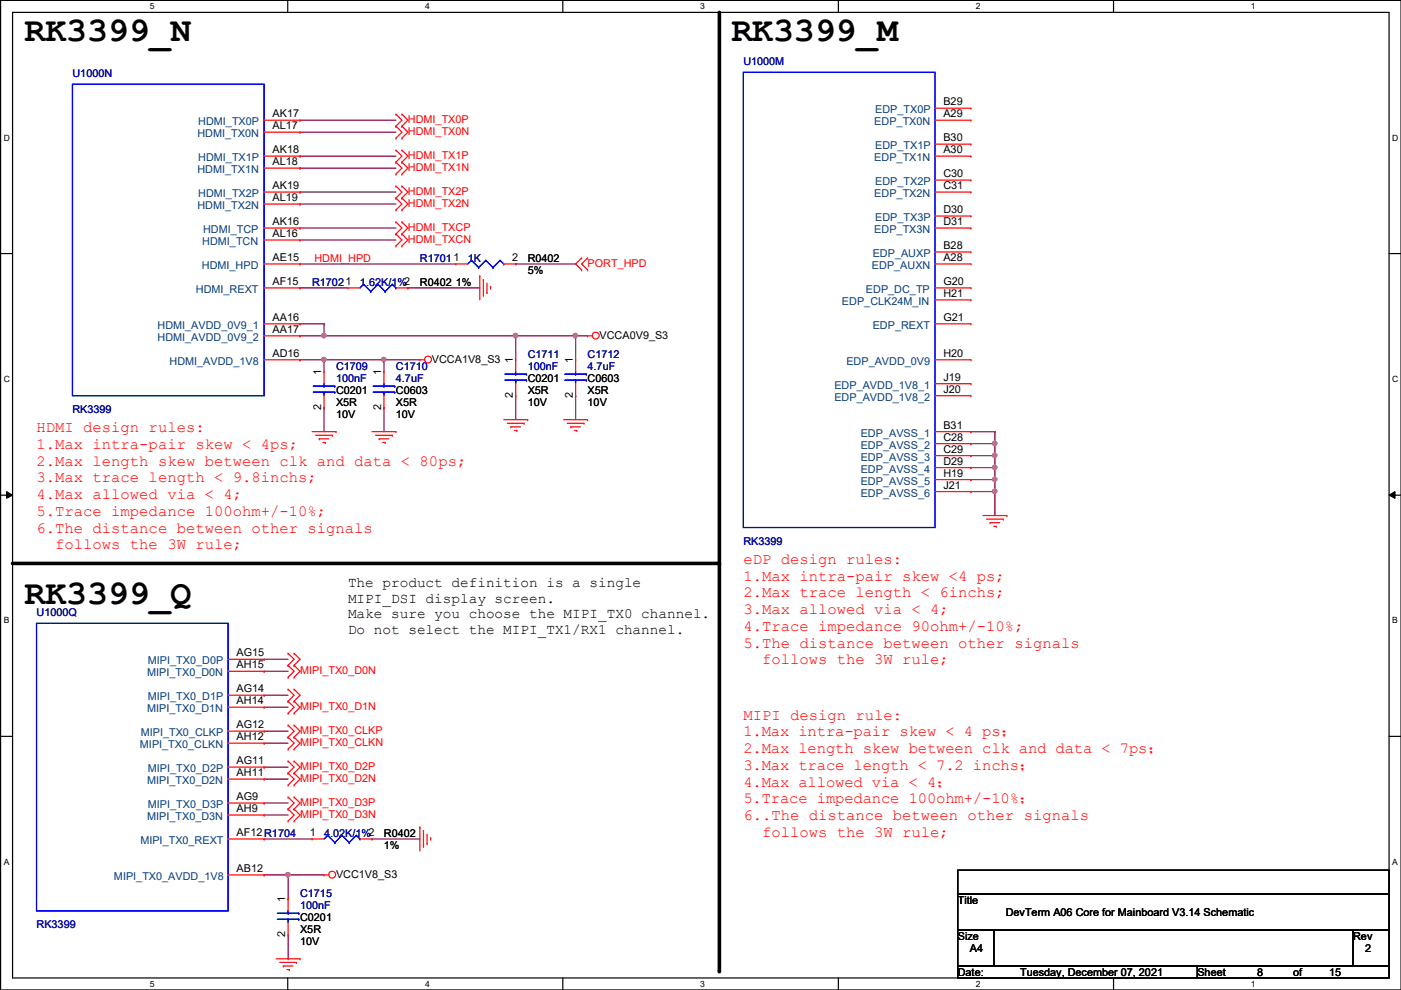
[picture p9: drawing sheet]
<svg xmlns="http://www.w3.org/2000/svg" width="297mm" height="210mm" viewBox="0 0 297 210" stroke-linecap="round" stroke-linejoin="round" font-family="sans-serif">
<path d="M.1 .1h296.9v209.8h-296.9zM2.7 2.6h291.8v204.7h-291.8z" fill="none" stroke="#000" stroke-width=".25"/>
<g fill="#fff">
<path d="M31.8 .3h1v2.1h-1z"/>
<path d="M31.8 207.6h1v2h-1z"/>
</g>
<path d="M61 .1v2.5M61 207.3v2.6" fill="none" stroke="#000" stroke-width=".25"/>
<g fill="#fff">
<path d="M90.1 .3h1v2.1h-1z"/>
<path d="M90.1 207.6h1v2h-1z"/>
</g>
<path d="M119.3 .1v2.5M119.3 207.3v2.6" fill="none" stroke="#000" stroke-width=".25"/>
<g fill="#fff">
<path d="M148.5 .3h1v2.1h-1z"/>
<path d="M148.5 207.6h1v2h-1z"/>
</g>
<path d="M177.8 .1v2.5M177.8 207.3v2.6" fill="none" stroke="#000" stroke-width=".25"/>
<g fill="#fff">
<path d="M206.9 .3h1v2.1h-1z"/>
<path d="M206.9 207.6h1v2h-1z"/>
</g>
<path d="M236.1 .1v2.5M236.1 207.3v2.6" fill="none" stroke="#000" stroke-width=".25"/>
<g fill="#fff">
<path d="M265.2 .3h1v2.1h-1z"/>
<path d="M265.2 207.6h1v2h-1z"/>
<path d="M.8 28.2h1.3v2h-1.3z"/>
<path d="M295.2 28.2h1.3v2h-1.3z"/>
<path d="M.8 79.3h1.3v2.1h-1.3z"/>
<path d="M295.2 79.3h1.3v2.1h-1.3z"/>
</g>
<path d="M.1 53.8h2.6M294.5 53.8h2.5" fill="none" stroke="#000" stroke-width=".25"/>
<g fill="#fff">
<path d="M.8 130.6h1.2v2h-1.2z"/>
<path d="M295.2 130.6h1.2v2h-1.2z"/>
</g>
<path d="M.1 105h2.6M294.5 105h2.5" fill="none" stroke="#000" stroke-width=".25"/>
<path d="M1.4 104.2l1.3 .8-1.3 .7zM294.5 105l1.3-.8v1.5z" fill="#000"/>
<path d="M1.4 104.2l1.3 .8-1.3 .7zM294.5 105l1.3-.8v1.5z" fill="none" stroke="#000" stroke-width=".21"/>
<g fill="#fff">
<path d="M.8 181.7h1.1v2h-1.1z"/>
<path d="M295.2 181.7h1.1v2h-1.1z"/>
</g>
<path d="M.1 156.1h2.6M294.5 156.1h2.5" fill="none" stroke="#000" stroke-width=".25"/>
<path d="M152.5 2.6v203.2M2.7 119.5h149.8" fill="none" stroke="#000" stroke-width=".76"/>
<g fill="#000">
<circle cx="152.5" cy="119.5" r=".38"/>
<circle cx="152.5" cy="205.8" r=".38"/>
</g>
<g fill="none" stroke="#800040" stroke-width=".25">
<path d="M63.6 56h.1M63.6 56h33M109.3 56h.1M109.3 56h12.7M56 139.8h.1M56 139.8h5.1M56 142.3h.1M56 142.3h5.1M56 185.5h.1M56 185.5h12.7M61.1 185.5h.1M61.1 190.6h.1"/>
<path d="M61.1 185.5v5.1"/>
</g>
<circle cx="61" cy="185.5" r=".48" fill="#f0f"/>
<circle cx="61" cy="185.5" r=".48" fill="none" stroke="#f0f" stroke-width=".25"/>
<g fill="none" stroke="#800040" stroke-width=".25">
<path d="M63.6 71.2h.1M63.6 76.3h.1M63.6 71.2h5.1M63.6 76.3h5.1M81.4 76.3h.1M81.4 76.3h7.6M109.3 71.2h.1M109.3 71.2v5.1M109.3 71.2h12.7M68.7 86.4h.1M68.7 86.4v5.1M109.3 83.9h.1"/>
<path d="M109.3 83.9v5.1M56 157.6h.1M56 155h.1M56 149.9h.1M56 147.4h.1M56 157.6h5.1M56 155h5.1M56 149.9h5.1M56 147.4h5.1M56 177.9h.1M56 172.8h.1M56 170.3h.1"/>
<path d="M56 165.2h.1M56 162.6h.1M56 177.9h10.2M56 172.8h5.1M56 170.3h5.1M56 165.2h5.1M56 162.6h5.1M78.9 177.9h.1M78.9 177.9h10.1M61.1 198.2v5.1M61.1 203.3h.1"/>
</g>
<circle cx="122" cy="71.2" r=".48" fill="#f0f"/>
<circle cx="122" cy="71.2" r=".48" fill="none" stroke="#f0f" stroke-width=".25"/>
<path d="M68.7 76.3h.1M68.7 76.3h12.7" fill="none" stroke="#800040" stroke-width=".25"/>
<circle cx="81.4" cy="76.2" r=".48" fill="#f0f"/>
<circle cx="81.4" cy="76.2" r=".48" fill="none" stroke="#f0f" stroke-width=".25"/>
<circle cx="68.7" cy="76.2" r=".48" fill="#f0f"/>
<circle cx="68.7" cy="76.2" r=".48" fill="none" stroke="#f0f" stroke-width=".25"/>
<g fill="none" stroke="#800040" stroke-width=".25">
<path d="M63.6 25.5h.1M63.6 28h.1M63.6 33.1h.1M63.6 35.6h.1M63.6 25.5h20.3M63.6 28h20.3M63.6 33.1h20.3M63.6 35.6h20.3M63.6 40.7h.1M63.6 43.3h.1M63.6 48.3h.1M63.6 50.9h.1"/>
<path d="M63.6 40.7h20.3M63.6 43.3h20.3M63.6 48.3h20.3M63.6 50.9h20.3M63.6 68.7h.1M63.6 61h.1M63.6 68.7h5.1M63.6 61h10.2M68.7 76.3h.1M68.7 76.3v2.5M86.5 61h.1M86.5 61h15.2"/>
<path d="M210.9 91.5h.1M210.9 91.5v2.6"/>
</g>
<circle cx="210.9" cy="94" r=".48" fill="#f0f"/>
<circle cx="210.9" cy="94" r=".48" fill="none" stroke="#f0f" stroke-width=".25"/>
<path d="M205.9 94.1h.1M205.9 91.5h.1M205.9 96.6h.1M205.9 94.1h5M205.9 91.5h5M210.9 94.1h.1M210.9 94.1v2.5h-5" fill="none" stroke="#800040" stroke-width=".25"/>
<circle cx="210.9" cy="96.6" r=".48" fill="#f0f"/>
<circle cx="210.9" cy="96.6" r=".48" fill="none" stroke="#f0f" stroke-width=".25"/>
<path d="M205.9 99.1h.1M210.9 96.6h.1M210.9 96.6v2.5h-5" fill="none" stroke="#800040" stroke-width=".25"/>
<circle cx="210.9" cy="99.1" r=".48" fill="#f0f"/>
<circle cx="210.9" cy="99.1" r=".48" fill="none" stroke="#f0f" stroke-width=".25"/>
<path d="M210.9 99.1h.1M210.9 99.1v5.1M205.9 101.7h.1M205.9 101.7h5M210.9 101.7h.1" fill="none" stroke="#800040" stroke-width=".25"/>
<circle cx="210.9" cy="101.6" r=".48" fill="#f0f"/>
<circle cx="210.9" cy="101.6" r=".48" fill="none" stroke="#f0f" stroke-width=".25"/>
<path d="M205.9 104.2h.1M205.9 104.2h5M210.9 104.2h.1M210.9 104.2v5.1" fill="none" stroke="#800040" stroke-width=".25"/>
<circle cx="210.9" cy="104.2" r=".48" fill="#f0f"/>
<circle cx="210.9" cy="104.2" r=".48" fill="none" stroke="#f0f" stroke-width=".25"/>
<g fill="none" stroke="#800040" stroke-width=".25">
<path d="M68.7 68.7h.1M68.7 71.2h.1M68.7 71.2h40.6M68.7 68.7v2.5M81.4 76.3h.1M81.4 76.3v2.5M122 71.2h.1M122 71.2v5.1M122 71.2h2.6M81.4 86.4h.1M81.4 86.4v5.1M122 83.9h.1"/>
<path d="M122 83.9v5.1"/>
</g>
<circle cx="109.3" cy="71.2" r=".48" fill="#f0f"/>
<circle cx="109.3" cy="71.2" r=".48" fill="none" stroke="#f0f" stroke-width=".25"/>
<circle cx="68.7" cy="71.2" r=".48" fill="#f0f"/>
<circle cx="68.7" cy="71.2" r=".48" fill="none" stroke="#f0f" stroke-width=".25"/>
<g fill="none" stroke="#f00" stroke-width=".25">
<path d="M56 33.1h7.6M56 25.5h7.6M56 35.6h7.6M56 28h7.6M63.6 33.1h.1M63.6 35.6h.1M63.6 25.5h.1M63.6 28h.1M83.9 29.3h.1M83.9 26.8h.1M83.9 24.2h.1M83.9 34.4h.1"/>
<path d="M83.9 31.8h.1M83.9 36.9h.1M83.9 39.5h.1M83.9 26.8l1.3 1.2-1.3 1.3M83.9 24.2l1.3 1.3-1.3 1.3M83.9 31.8l1.3 1.3-1.3 1.3M83.9 34.4l1.3 1.2-1.3 1.3M83.9 39.5l1.3 1.2-1.3 1.3M85.2 29.3h.1M85.2 26.8h.1M85.2 24.2h.1M85.2 34.4h.1"/>
<path d="M85.2 31.8h.1M85.2 36.9h.1M85.2 39.5h.1M85.2 26.8l1.3 1.2-1.3 1.3M85.2 24.2l1.3 1.3-1.3 1.3M85.2 31.8l1.3 1.3-1.3 1.3M85.2 34.4l1.3 1.2-1.3 1.3M85.2 39.5l1.3 1.2-1.3 1.3M198.2 38.2h7.7M198.2 33.1h7.7M198.2 30.6h7.7M198.2 22.9h7.7"/>
<path d="M198.2 25.5h7.7M205.9 38.2h.1M205.9 33.1h.1M205.9 30.6h.1M205.9 22.9h.1M205.9 25.5h.1M56 56h7.6M56 48.3h7.6M56 40.7h7.6M56 43.3h7.6M56 50.9h7.6M63.6 40.7h.1"/>
<path d="M63.6 43.3h.1M63.6 50.9h.1M63.6 48.3h.1M63.6 56h.1M83.9 42h.1M83.9 44.5h.1M83.9 49.6h.1M83.9 47.1h.1M83.9 52.2h.1M83.9 42l1.3 1.3-1.3 1.2M83.9 47.1l1.3 1.2-1.3 1.3M83.9 49.6l1.3 1.3-1.3 1.3"/>
<path d="M85.2 42h.1M85.2 44.5h.1M85.2 49.6h.1M85.2 47.1h.1M85.2 52.2h.1M85.2 42l1.3 1.3-1.3 1.2M85.2 47.1l1.3 1.2-1.3 1.3M85.2 49.6l1.3 1.3-1.3 1.3M96.6 56h.1M96.6 56h2.6M101.7 58.5h.1M101.7 58.5v5.1"/>
<path d="M102.5 59.3h.1M102.5 59.3v3.5M106.8 56h2.5M109.3 56h.1M123.3 54.7h.1M123.3 57.2h.1M123.3 54.7l-1.3 1.3 1.3 1.2M124.6 57.2h.1M124.6 54.7h.1M124.6 54.7l-1.3 1.3 1.3 1.2M198.2 56h7.7M198.2 53.4h7.7"/>
<path d="M198.2 45.8h7.7M198.2 48.3h7.7M198.2 40.7h7.7M205.9 56h.1M205.9 53.4h.1M205.9 45.8h.1M205.9 48.3h.1M205.9 40.7h.1M56 76.3h7.6M56 71.2h7.6M56 61h7.6M56 68.7h7.6"/>
<path d="M63.6 68.7h.1M63.6 76.3h.1M63.6 61h.1M63.6 71.2h.1M68.7 78.8h.1M68.7 78.8v2.6M73.8 61h.1M73.8 61h2.5M81.4 78.8h.1M81.4 78.8v2.6M83.9 61h2.6M86.5 61h.1"/>
<path d="M89 76.3h.1M89 76.3h1M103.2 62.1h.1M103.2 60v2.1M104 60.8h.1M104 60.8v.5M109.3 76.3h.1M109.3 76.3v2.5M122 76.3h.1M122 76.3v2.5M124.6 71.2h.1M124.6 71.2h1"/>
<path d="M198.2 76.3h7.7M198.2 61h7.7M198.2 63.6h7.7M198.2 68.7h7.7M205.9 61h.1M205.9 76.3h.1M205.9 63.6h.1M205.9 68.7h.1M66.2 91.5h5M66.9 92.3h3.6M67.7 93h.1M67.7 93h2"/>
<path d="M68.4 93.8h.6M68.7 86.4h.1M68.7 83.9v2.5M69 93.8h.1M70.5 92.3h.1M71.2 91.5h.1M78.9 91.5h5M79.6 92.3h3.6M80.4 93h.1M80.4 93h2M81.1 93.8h.6M81.4 86.4h.1"/>
<path d="M81.4 83.9v2.5M81.7 93.8h.1M83.2 92.3h.1M83.9 91.5h.1M106.8 89h5.1M107.6 89.7h3.5M108.3 90.5h.1M108.3 90.5h2.1M109.1 91.3h.5M109.3 83.9h.1M109.3 81.4v2.5M109.6 91.3h.1"/>
<path d="M111.1 89.7h.1M111.9 89h.1M119.5 89h5.1M120.3 89.7h3.5M121 90.5h.1M121 90.5h2.1M121.8 91.3h.5M122 83.9h.1M122 81.4v2.5M122.3 91.3h.1M123.8 89.7h.1M124.6 89h.1"/>
<path d="M198.2 91.5h7.7M198.2 81.4h7.7M198.2 83.9h7.7M198.2 94.1h7.7M198.2 96.6h7.7M198.2 99.1h7.7M205.9 81.4h.1M205.9 83.9h.1M205.9 91.5h.1M205.9 94.1h.1M205.9 96.6h.1M205.9 99.1h.1"/>
<path d="M198.2 101.7h7.7M198.2 104.2h7.7M205.9 101.7h.1M205.9 104.2h.1M208.4 109.3h5.1M209.2 110.1h3.5M209.9 110.8h.1M209.9 110.8h2.1M210.7 111.6h.5M211.2 111.6h.1M212.7 110.1h.1M213.5 109.3h.1"/>
<path d="M48.4 139.8h7.6M56 139.8h.1M61.1 138.5h.1M61.1 138.5l1.3 1.3-1.3 1.3M62.4 138.5h.1M62.4 138.5l1.2 1.3-1.2 1.3M48.4 142.3h7.6M48.4 147.4h7.6M48.4 149.9h7.6M48.4 155h7.6M48.4 157.6h7.6M56 142.3h.1"/>
<path d="M56 147.4h.1M56 149.9h.1M56 155h.1M56 157.6h.1M61.1 148.7h.1M61.1 146.1h.1M61.1 151.2h.1M61.1 156.3h.1M61.1 153.8h.1M61.1 158.8h.1M61.1 141.1h.1M61.1 143.6h.1"/>
<path d="M61.1 146.1l1.3 1.3-1.3 1.3M61.1 148.7l1.3 1.2-1.3 1.3M61.1 153.8l1.3 1.2-1.3 1.3M61.1 156.3l1.3 1.3-1.3 1.2M61.1 141.1l1.3 1.2-1.3 1.3M62.4 148.7h.1M62.4 146.1h.1M62.4 151.2h.1M62.4 156.3h.1M62.4 153.8h.1M62.4 158.8h.1M62.4 141.1h.1"/>
<path d="M62.4 143.6h.1M62.4 146.1l1.2 1.3-1.2 1.3M62.4 148.7l1.2 1.2-1.2 1.3M62.4 153.8l1.2 1.2-1.2 1.3M62.4 156.3l1.2 1.3-1.2 1.2M62.4 141.1l1.2 1.2-1.2 1.3M48.4 177.9h7.6M48.4 162.6h7.6M48.4 165.2h7.6M48.4 170.3h7.6M48.4 172.8h7.6M56 162.6h.1"/>
<path d="M56 165.2h.1M56 170.3h.1M56 172.8h.1M56 177.9h.1M61.1 174.1h.1M61.1 171.5h.1M61.1 169h.1M61.1 166.5h.1M61.1 163.9h.1M61.1 161.4h.1M61.1 171.5l1.3 1.3-1.3 1.3M61.1 169l1.3 1.3-1.3 1.2"/>
<path d="M61.1 163.9l1.3 1.3-1.3 1.3M61.1 161.4l1.3 1.2-1.3 1.3M62.4 174.1h.1M62.4 171.5h.1M62.4 169h.1M62.4 166.5h.1M62.4 163.9h.1M62.4 161.4h.1M62.4 171.5l1.2 1.3-1.2 1.3M62.4 169l1.2 1.3-1.2 1.2M62.4 163.9l1.2 1.3-1.2 1.3M62.4 161.4l1.2 1.2-1.2 1.3"/>
<path d="M66.2 177.9h.1M66.2 177.9h2.5M76.3 177.9h2.6M78.9 177.9h.1M89 175.3h.1M89 175.3v5.1M89.8 176.1h.1M89.8 176.1v3.6M90.5 178.9h.1M90.5 176.9v2M91.3 177.6h.1M91.3 177.6v.5"/>
<path d="M48.4 185.5h7.6M56 185.5h.1M61.1 190.6h.1M61.1 198.2h.1M61.1 190.6v2.5M61.1 195.7v2.5M68.7 185.5h.1M68.7 185.5h1M58.5 203.3h5.1M59.3 204h3.6M60.1 204.8h.1M60.1 204.8h2"/>
<path d="M60.8 205.6h.5M61.3 205.6h.1M62.9 204h.1M63.6 203.3h.1"/>
<circle cx="90.7" cy="76.2" r=".73"/>
<circle cx="126.3" cy="71.2" r=".73"/>
<circle cx="70.4" cy="185.5" r=".73"/>
</g>
<path d="M203.1 184.5h91.4v5.1h-91.4zM203.1 189.6h91.4v7.6h-91.4zM203.1 197.2h7.6v7.6h-7.6zM210.7 197.2h76.2v7.6h-76.2zM286.9 197.2h7.6v7.6h-7.6zM203.1 204.8h50.8v2.5h-50.8zM253.9 204.8h40.6v2.5h-40.6z" fill="none" stroke="#000" stroke-width=".25"/>
<g fill="none" stroke="#00f" stroke-width=".25">
<path d="M15.4 17.9h40.6v66h-40.6zM157.6 15.3h40.6v96.5h-40.6zM99.9 55.2h.1M99.9 55.2l-.7 .8M99.9 55.2l1.6 1.5M101.5 56.7h.1M103 55.2h.1M103 55.2l-1.5 1.5M103 55.2l1.5 1.5M104.5 56.7h.1M106 55.2h.1M106 55.2l-1.5 1.5"/>
<path d="M106 55.2l.8 .8M106.8 56h.1M77.1 60.3h.1M77.1 60.3l-.8 .7M77.1 60.3l1.5 1.5M78.6 61.8h.1M80.1 60.3h.1M80.1 60.3l-1.5 1.5M80.1 60.3l1.6 1.5M81.7 61.8h.1M83.2 60.3h.1M83.2 60.3l-1.5 1.5"/>
<path d="M83.2 60.3l.7 .7M83.9 61h.1M107.1 79.3h4.5M109.3 79.3h.1M109.3 78.8v.5M111.6 79.3h.1M119.8 79.3h4.5M122 79.3h.1M122 78.8v.5M124.3 79.3h.1M66.4 83.1h4.6M66.4 81.9h4.6"/>
<path d="M68.7 81.9h.1M68.7 83.1h.1M68.7 81.4v.5M68.7 83.1v.8M71 83.1h.1M71 81.9h.1M79.1 83.1h4.6M79.1 81.9h4.6M81.4 81.9h.1M81.4 83.1h.1M81.4 81.4v.5M81.4 83.1v.8"/>
<path d="M83.7 83.1h.1M83.7 81.9h.1M107.1 80.6h4.5M109.3 80.6h.1M109.3 80.6v.8M111.6 80.6h.1M119.8 80.6h4.5M122 80.6h.1M122 80.6v.8M124.3 80.6h.1M7.7 132.2h40.7v60.9h-40.7zM69.5 177.1h.1"/>
<path d="M69.5 177.1l-.8 .8M69.5 177.1l1.5 1.5M71 178.6h.1M72.5 177.1h.1M72.5 177.1l-1.5 1.5M72.5 177.1l1.5 1.5M74 178.6h.1M75.6 177.1h.1M75.6 177.1l-1.6 1.5M75.6 177.1l.7 .8M76.3 177.9h.1M58.8 194.9h4.6"/>
<path d="M58.8 193.6h4.6M61.1 193.6h.1M61.1 194.9h.1M61.1 193.1v.5M61.1 194.9v.8M63.4 194.9h.1M63.4 193.6h.1"/>
</g>
<circle cx="61" cy="185.5" r=".48" fill="#f0f"/>
<circle cx="61" cy="185.5" r=".48" fill="none" stroke="#f0f" stroke-width=".25"/>
<circle cx="122" cy="71.2" r=".48" fill="#f0f"/>
<circle cx="122" cy="71.2" r=".48" fill="none" stroke="#f0f" stroke-width=".25"/>
<circle cx="81.4" cy="76.2" r=".48" fill="#f0f"/>
<circle cx="81.4" cy="76.2" r=".48" fill="none" stroke="#f0f" stroke-width=".25"/>
<circle cx="68.7" cy="76.2" r=".48" fill="#f0f"/>
<circle cx="68.7" cy="76.2" r=".48" fill="none" stroke="#f0f" stroke-width=".25"/>
<circle cx="210.9" cy="94" r=".48" fill="#f0f"/>
<circle cx="210.9" cy="94" r=".48" fill="none" stroke="#f0f" stroke-width=".25"/>
<circle cx="210.9" cy="96.6" r=".48" fill="#f0f"/>
<circle cx="210.9" cy="96.6" r=".48" fill="none" stroke="#f0f" stroke-width=".25"/>
<circle cx="210.9" cy="99.1" r=".48" fill="#f0f"/>
<circle cx="210.9" cy="99.1" r=".48" fill="none" stroke="#f0f" stroke-width=".25"/>
<circle cx="210.9" cy="101.6" r=".48" fill="#f0f"/>
<circle cx="210.9" cy="101.6" r=".48" fill="none" stroke="#f0f" stroke-width=".25"/>
<circle cx="210.9" cy="104.2" r=".48" fill="#f0f"/>
<circle cx="210.9" cy="104.2" r=".48" fill="none" stroke="#f0f" stroke-width=".25"/>
<circle cx="109.3" cy="71.2" r=".48" fill="#f0f"/>
<circle cx="109.3" cy="71.2" r=".48" fill="none" stroke="#f0f" stroke-width=".25"/>
<circle cx="68.7" cy="71.2" r=".48" fill="#f0f"/>
<circle cx="68.7" cy="71.2" r=".48" fill="none" stroke="#f0f" stroke-width=".25"/>
<g font-size="7.4">
<text x="5.2" y="8.7">RK3399_N</text>
<text x="155.1" y="8.7">RK3399_M</text>
<text x="5.2" y="128.1">RK3399_Q</text>
</g>
<g font-size="3.3" fill="#f00">
<text x="7.7" y="91.6">HDMI design rules:</text>
<text x="7.7" y="95.2">1.Max intra-pair skew &lt; 4ps;</text>
<text x="7.7" y="98.7">2.Max length skew between clk and data &lt; 80ps;</text>
<text x="7.7" y="102.3">3.Max trace length &lt; 9.8inchs;</text>
<text x="7.7" y="105.8">4.Max allowed via &lt; 4;</text>
<text x="7.7" y="109.4">5.Trace impedance 100ohm+/-10%;</text>
<text x="7.7" y="112.9">6.The distance between other signals</text>
<text x="11.7" y="116.5">follows the 3W rule;</text>
<text x="157.6" y="119.5">eDP design rules:</text>
<text x="157.6" y="123.1">1.Max intra-pair skew &lt;4 ps;</text>
<text x="157.6" y="126.7">2.Max trace length &lt; 6inchs;</text>
<text x="157.6" y="130.2">3.Max allowed via &lt; 4;</text>
<text x="157.6" y="133.8">4.Trace impedance 90ohm+/-10%;</text>
<text x="157.6" y="137.3">5.The distance between other signals</text>
<text x="161.6" y="140.9">follows the 3W rule;</text>
<text x="157.6" y="152.6">MIPI design rule:</text>
<text x="157.6" y="156.1">1.Max intra-pair skew &lt; 4 ps；</text>
<text x="157.6" y="159.7">2.Max length skew between clk and data &lt; 7ps；</text>
<text x="157.6" y="163.2">3.Max trace length &lt; 7.2 inchs；</text>
<text x="157.6" y="166.8">4.Max allowed via &lt; 4；</text>
<text x="157.6" y="170.3">5.Trace impedance 100ohm+/-10%；</text>
<text x="157.6" y="173.9">6..The distance between other signals</text>
<text x="161.6" y="177.5">follows the 3W rule;</text>
</g>
<g font-size="3">
<text x="73.8" y="124.5">The product definition is a single</text>
<text x="73.8" y="127.8">MIPI_DSI display screen.</text>
<text x="73.8" y="131.1">Make sure you choose the MIPI_TX0 channel.</text>
<text x="73.8" y="134.4">Do not select the MIPI_TX1/RX1 channel.</text>
</g>
<g font-size="2.3" fill="#000080">
<text x="15.4" y="16.3">U1000N</text>
<text x="157.6" y="13.7">U1000M</text>
<text x="89" y="55.6">R17011</text>
<text x="99.2" y="55.6">1K</text>
<text x="66.2" y="60.7">R17021</text>
<text x="76.3" y="60.7">1.62K/1%2</text>
<text x="111.9" y="75.9">C1711</text>
<text x="124.6" y="75.9">C1712</text>
<text x="71.2" y="78.5">C1709</text>
<text x="71.2" y="81">100nF</text>
<text x="83.9" y="78.5">C1710</text>
<text x="83.9" y="81">4.7uF</text>
<text x="111.9" y="78.5">100nF</text>
<text x="124.6" y="78.5">4.7uF</text>
<text x="15.4" y="87.6">RK3399</text>
<text x="157.6" y="115.6">RK3399</text>
<text x="7.7" y="130.6">U1000Q</text>
<text x="68.7" y="177.5">4.02K/1%2</text>
<text x="63.6" y="190.2">C1715</text>
<text x="7.7" y="196.9">RK3399</text>
<text x="63.6" y="192.8">100nF</text>
</g>
<g font-size="2.3">
<text x="200" y="22.4">B29</text>
<text x="57.8" y="24.9">AK17</text>
<text x="57.8" y="27.4">AL17</text>
<text x="200" y="30">B30</text>
<text x="200" y="24.9">A29</text>
<text x="57.8" y="32.5">AK18</text>
<text x="57.8" y="35.1">AL18</text>
<text x="200" y="32.5">A30</text>
<text x="57.8" y="40.1">AK19</text>
<text x="200" y="40.1">C31</text>
<text x="200" y="37.6">C30</text>
<text x="57.8" y="42.7">AL19</text>
<text x="57.8" y="47.8">AK16</text>
<text x="200" y="45.2">D30</text>
<text x="200" y="47.8">D31</text>
<text x="57.8" y="50.3">AL16</text>
<text x="200" y="52.8">B28</text>
<text x="57.8" y="55.4">AE15</text>
<text x="108.6" y="55.4">2</text>
<text x="111.9" y="55.6">R0402</text>
<text x="111.9" y="58.2">5%</text>
<text x="200" y="55.4">A28</text>
<text x="57.8" y="60.5">AF15</text>
<text x="89" y="60.7">R0402 1%</text>
<text x="200" y="60.5">G20</text>
<text x="200" y="63">H21</text>
<text x="57.8" y="68.1">AA16</text>
<text x="57.8" y="70.6">AA17</text>
<text x="127.1" y="71.9">VCCA0V9_S3</text>
<text x="200" y="68.1">G21</text>
<text x="57.8" y="75.7">AD16</text>
<text x="91.6" y="77">VCCA1V8_S3</text>
<text x="108.8" y="77" transform="rotate(-90 108.8 77)">1</text>
<text x="121.5" y="77" transform="rotate(-90 121.5 77)">1</text>
<text x="200" y="75.7">H20</text>
<text x="68.1" y="79.6" transform="rotate(-90 68.1 79.6)">1</text>
<text x="71.2" y="83.6">C0201</text>
<text x="80.8" y="79.6" transform="rotate(-90 80.8 79.6)">1</text>
<text x="83.9" y="83.6">C0603</text>
<text x="111.9" y="81">C0201</text>
<text x="111.9" y="83.6">X5R</text>
<text x="124.6" y="81">C0603</text>
<text x="124.6" y="83.6">X5R</text>
<text x="200" y="80.8">J19</text>
<text x="200" y="83.3">J20</text>
<text x="68.1" y="87" transform="rotate(-90 68.1 87)">2</text>
<text x="71.2" y="86.1">X5R</text>
<text x="71.2" y="88.6">10V</text>
<text x="80.8" y="87" transform="rotate(-90 80.8 87)">2</text>
<text x="83.9" y="86.1">X5R</text>
<text x="83.9" y="88.6">10V</text>
<text x="108.8" y="84.4" transform="rotate(-90 108.8 84.4)">2</text>
<text x="111.9" y="86.1">10V</text>
<text x="121.5" y="84.4" transform="rotate(-90 121.5 84.4)">2</text>
<text x="124.6" y="86.1">10V</text>
<text x="200" y="90.9">B31</text>
<text x="200" y="93.5">C28</text>
<text x="200" y="96">C29</text>
<text x="200" y="98.6">D29</text>
<text x="200" y="101.1">H19</text>
<text x="200" y="103.6">J21</text>
<text x="50.2" y="139.2">AG15</text>
<text x="50.2" y="141.7">AH15</text>
<text x="50.2" y="146.8">AG14</text>
<text x="50.2" y="149.4">AH14</text>
<text x="50.2" y="154.4">AG12</text>
<text x="50.2" y="157">AH12</text>
<text x="50.2" y="162.1">AG11</text>
<text x="50.2" y="164.6">AH11</text>
<text x="50.2" y="169.7">AG9</text>
<text x="50.2" y="172.2">AH9</text>
<text x="50.2" y="177.3">AF12R1704</text>
<text x="65.7" y="177.3">1</text>
<text x="81.4" y="177.5">R0402</text>
<text x="50.2" y="184.9">AB12</text>
<text x="81.4" y="180.1">1%</text>
<text x="60.5" y="191.3" transform="rotate(-90 60.5 191.3)">1</text>
<text x="71.2" y="186.2">VCC1V8_S3</text>
<text x="203.1" y="191.8">Title</text>
<text x="63.6" y="197.9">X5R</text>
<text x="63.6" y="195.3">C0201</text>
<text x="213.2" y="194.3">DevTerm A06 Core for Mainboard V3.14 Schematic</text>
<text x="60.5" y="198.7" transform="rotate(-90 60.5 198.7)">2</text>
<text x="63.6" y="200.4">10V</text>
<text x="203.1" y="199.4">Size</text>
<text x="205.6" y="201.9">A4</text>
<text x="286.9" y="199.4">Rev</text>
<text x="289.4" y="201.9">2</text>
<text x="203.1" y="207">Date:</text>
<text x="216.3" y="207">Tuesday, December 07, 2021</text>
<text x="253.9" y="207">Sheet</text>
<text x="266.6" y="207">8</text>
<text x="274.2" y="207">of</text>
<text x="281.8" y="207">15</text>
</g>
<g font-size="2.3" fill="#004080">
<text x="41.9" y="29.1">HDMI_TX0N</text>
<text x="42" y="26.6">HDMI_TX0P</text>
<text x="185.4" y="26.6">EDP_TX0N</text>
<text x="185.5" y="24">EDP_TX0P</text>
<text x="42" y="34.2">HDMI_TX1P</text>
<text x="185.4" y="34.2">EDP_TX1N</text>
<text x="185.5" y="31.7">EDP_TX1P</text>
<text x="41.9" y="36.7">HDMI_TX1N</text>
<text x="42" y="41.8">HDMI_TX2P</text>
<text x="185.4" y="41.8">EDP_TX2N</text>
<text x="185.5" y="39.3">EDP_TX2P</text>
<text x="41.9" y="44.4">HDMI_TX2N</text>
<text x="185.5" y="46.9">EDP_TX3P</text>
<text x="42.9" y="52">HDMI_TCN</text>
<text x="43" y="49.4">HDMI_TCP</text>
<text x="185.4" y="49.4">EDP_TX3N</text>
<text x="42.8" y="57.1">HDMI_HPD</text>
<text x="184.9" y="57.1">EDP_AUXN</text>
<text x="185" y="54.5">EDP_AUXP</text>
<text x="41.5" y="62.1">HDMI_REXT</text>
<text x="178.5" y="64.7">EDP_CLK24M_IN</text>
<text x="183.6" y="62.1">EDP_DC_TP</text>
<text x="33.4" y="69.8">HDMI_AVDD_0V9_1</text>
<text x="185" y="69.8">EDP_REXT</text>
<text x="33.4" y="72.3">HDMI_AVDD_0V9_2</text>
<text x="35.9" y="77.4">HDMI_AVDD_1V8</text>
<text x="179.4" y="77.4">EDP_AVDD_0V9</text>
<text x="176.9" y="82.5">EDP_AVDD_1V8_1</text>
<text x="176.9" y="85">EDP_AVDD_1V8_2</text>
<text x="182.5" y="92.6">EDP_AVSS_1</text>
<text x="182.5" y="95.2">EDP_AVSS_2</text>
<text x="182.5" y="97.7">EDP_AVSS_3</text>
<text x="182.5" y="100.2">EDP_AVSS_4</text>
<text x="182.5" y="102.8">EDP_AVSS_5</text>
<text x="182.5" y="105.3">EDP_AVSS_6</text>
<text x="31.2" y="143.4">MIPI_TX0_D0N</text>
<text x="31.4" y="140.9">MIPI_TX0_D0P</text>
<text x="31.4" y="148.5">MIPI_TX0_D1P</text>
<text x="31.2" y="151">MIPI_TX0_D1N</text>
<text x="29.7" y="158.7">MIPI_TX0_CLKN</text>
<text x="29.8" y="156.1">MIPI_TX0_CLKP</text>
<text x="31.2" y="166.3">MIPI_TX0_D2N</text>
<text x="31.4" y="163.7">MIPI_TX0_D2P</text>
<text x="31.2" y="173.9">MIPI_TX0_D3N</text>
<text x="31.4" y="171.4">MIPI_TX0_D3P</text>
<text x="29.8" y="179">MIPI_TX0_REXT</text>
<text x="24.2" y="186.6">MIPI_TX0_AVDD_1V8</text>
</g>
<g font-size="2.3" fill="#f00">
<text x="86.5" y="28.7">HDMI_TX0N</text>
<text x="86.5" y="26.2">HDMI_TX0P</text>
<text x="86.5" y="33.8">HDMI_TX1P</text>
<text x="86.5" y="36.3">HDMI_TX1N</text>
<text x="86.5" y="41.4">HDMI_TX2P</text>
<text x="86.5" y="43.9">HDMI_TX2N</text>
<text x="86.5" y="49">HDMI_TXCP</text>
<text x="86.5" y="51.6">HDMI_TXCN</text>
<text x="66.7" y="55.5">HDMI_HPD</text>
<text x="124.6" y="56.6">PORT_HPD</text>
<text x="63.6" y="143">MIPI_TX0_D0N</text>
<text x="63.6" y="155.7">MIPI_TX0_CLKP</text>
<text x="63.6" y="150.6">MIPI_TX0_D1N</text>
<text x="63.6" y="158.2">MIPI_TX0_CLKN</text>
<text x="63.6" y="165.9">MIPI_TX0_D2N</text>
<text x="63.6" y="163.3">MIPI_TX0_D2P</text>
<text x="63.6" y="173.5">MIPI_TX0_D3N</text>
<text x="63.6" y="170.9">MIPI_TX0_D3P</text>
</g>
<g font-size="1.8">
<text x="31.8" y="1.9">5</text>
<text x="90.1" y="1.9">4</text>
<text x="148.5" y="1.9">3</text>
<text x="206.9" y="1.9">2</text>
<text x="265.2" y="1.9">1</text>
<text x=".8" y="29.8">D</text>
<text x="295.2" y="29.8">D</text>
<text x=".8" y="80.9">C</text>
<text x="295.2" y="80.9">C</text>
<text x=".8" y="132.2">B</text>
<text x="295.2" y="132.2">B</text>
<text x=".8" y="183.3">A</text>
<text x="295.2" y="183.3">A</text>
<text x="31.8" y="209.2">5</text>
<text x="90.1" y="209.2">4</text>
<text x="148.5" y="209.2">3</text>
<text x="206.9" y="209.2">2</text>
<text x="265.2" y="209.2">1</text>
</g>
</svg>
